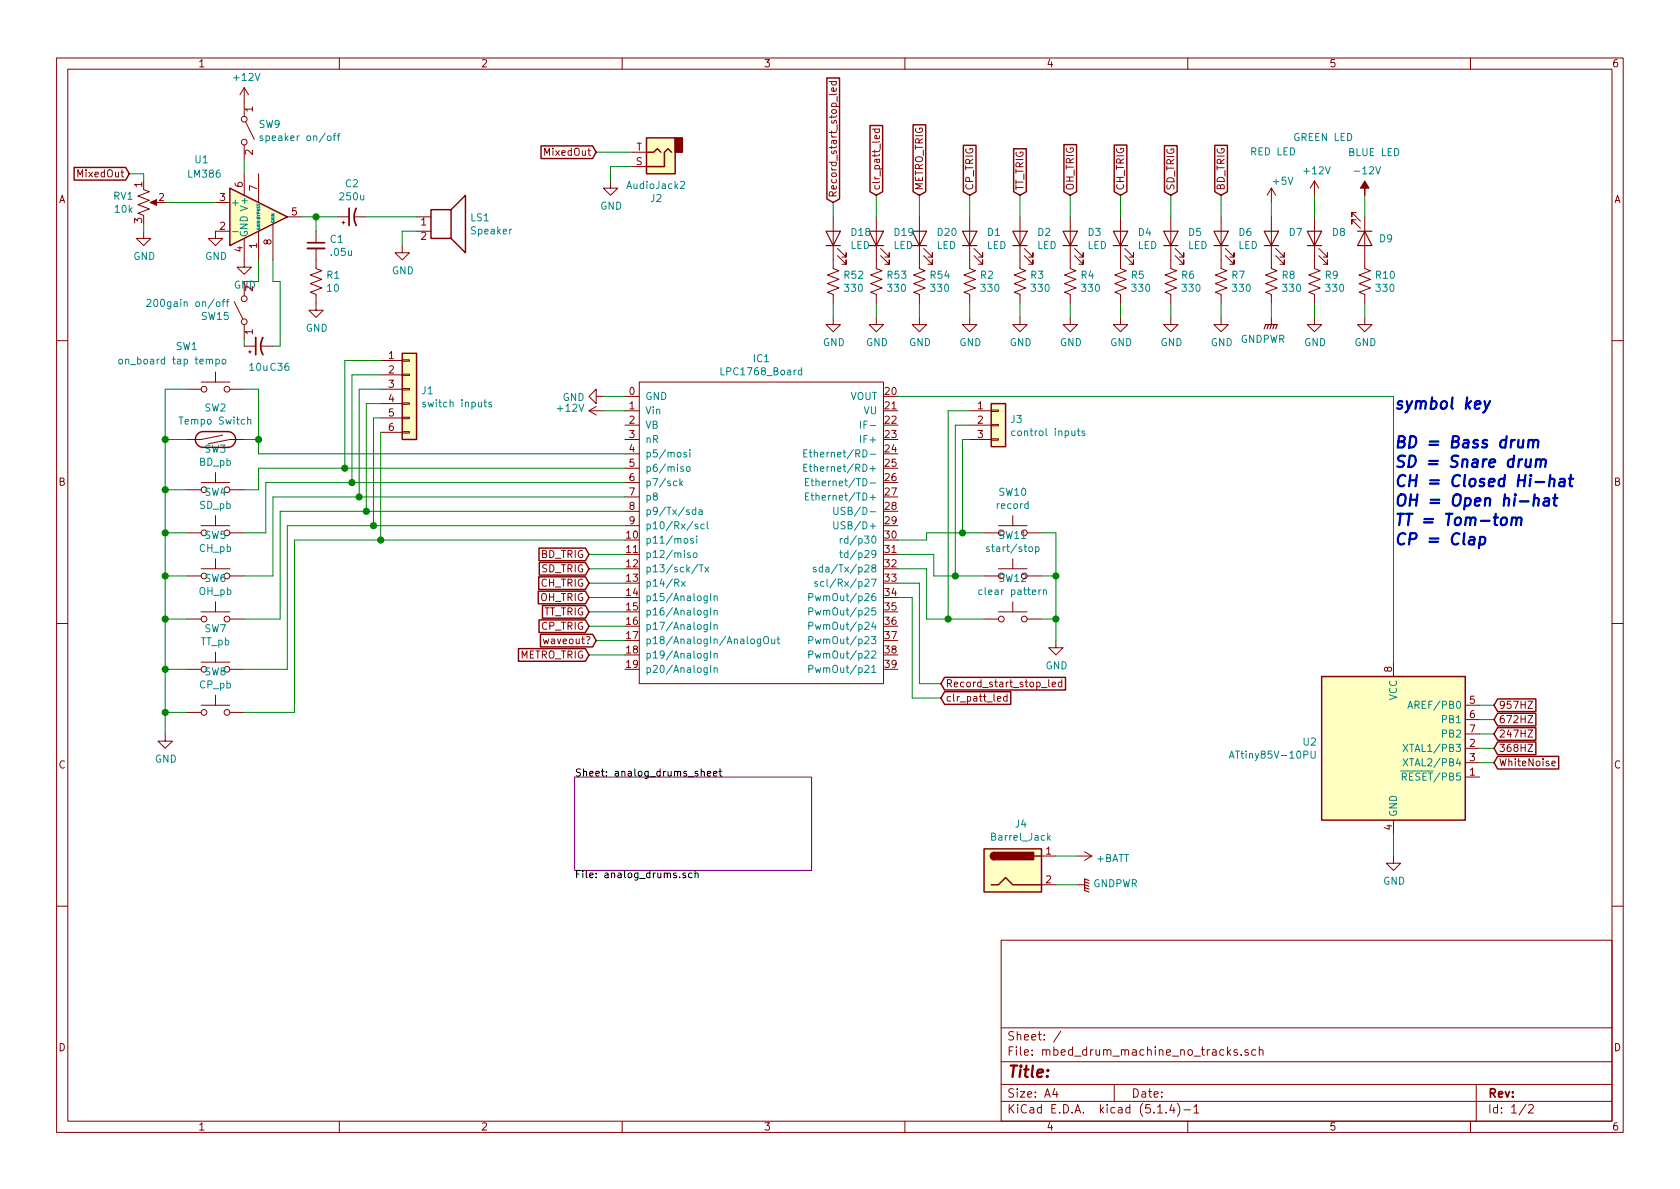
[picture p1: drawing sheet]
<svg xmlns="http://www.w3.org/2000/svg" width="297mm" height="210mm" viewBox="0 0 297 210" stroke-linecap="round" stroke-linejoin="round" font-family="sans-serif">
<g fill="none" stroke="#840000" stroke-width=".18">
<path d="M10 10.3h277v189.9h-277zM12 12.2h273v186.1h-273zM43.2 15.5v5.1M43.2 15.5l-.8 1.3M43.2 15.5l.7 1.3M60 10.3v1.9M110 10.3v1.9M146.6 14.4h1.3M147.1 14.4l-.1 .4 .3 .2 .5-.1v-.5M147.8 15.6l.1 .3-.2 .2h-.6v-.5l.2-.1 .1 .6M147.9 16.6l-.2 .1h-1.1M160 10.3v1.9"/>
<path d="M210 10.3v1.9M260 10.3v1.9M25.4 33.5l1 .4-2 .8 2 .7-2 .8 2 .8-2 .7 1 .4M26.9 35.8h1M38.1 35.8h2.5M43.2 25.6v2.6M43.2 30.7v3.8M43.4 21.6l1.6 3M45.7 30.7v5.1M48.3 39.6v6.4M50.8 38.3h2.5M59.7 38.3h2"/>
<path d="M60.5 39.4h.5M60.7 39.1v.5M62.7 38.3h2.1M73.7 38.3h2.5M107.9 32v1.3h1.3l-1.3 1.2-1.2-1.2h1.2M111.8 29.5h2.5M111.8 26.9h2.5M147.3 38.3v9.2l1 .4-2 .7 2 .8-2 .8 2 .7-2 .8 1 .4v1.5M154.2 22.8h1.3M154.7 22.8v.4l.2 .2 .5-.1v-.5M154.9 38.3v9.2l1.1 .4-2.1 .7 2.1 .8-2.1 .8 2.1 .7-2.1 .8 1 .4v1.5M155.4 24l.1 .4-.2 .1h-.6v-.5l.3-.1 .1 .6"/>
<path d="M162.6 38.3v9.2l1 .4-2.1 .7 2.1 .8-2.1 .8 2.1 .7-2.1 .8 1.1 .4v1.5M171.4 38.3v9.2l1.1 .4-2.1 .7 2.1 .8-2.1 .8 2.1 .7-2.1 .8 1 .4v1.5M180.3 38.3v9.2l1.1 .4-2.1 .7 2.1 .8-2.1 .8 2.1 .7-2.1 .8 1 .4v1.5M189.2 38.3v9.2l1 .4-2 .7 2 .8-2 .8 2 .7-2 .8 1 .4v1.5M198.1 38.3v9.2l1 .4-2 .7 2 .8-2 .8 2 .7-2 .8 1 .4v1.5M207 38.3v9.2l1 .4-2 .7 2 .8-2 .8 2 .7-2 .8 1 .4v1.5M215.9 38.3v9.2l1 .4-2 .7 2 .8-2 .8 2 .7-2 .8 1 .4v1.5M224.8 38.3v9.2l1 .4-2 .7 2 .8-2 .8 2 .7-2 .8 1 .4v1.5M224.8 33.3v2.5M224.8 33.3l-.8 1.2M224.8 33.3l.8 1.2M232.4 38.3v9.2l1 .4-2 .7 2 .8-2 .8 2 .7-2 .8 1 .4v1.5"/>
<path d="M232.4 32l-.8 1.3M232.4 32v2.5M232.4 32l.8 1.3M239.8 37.6h-.8v.7v-.7l1.5 1.5M239.8 38.9h-.8v.7v-.7l1.5 1.5M241.3 38.3v9.2l1 .4-2 .7 2 .8-2 .8 2 .7-2 .8 1 .4v1.5M25.4 40.9v1.3h1.3l-1.3 1.2-1.3-1.2h1.3M40.6 40.9h-2.5v1.3h1.3l-1.3 1.2-1.3-1.2h1.3M41.4 53.3l1.5 3.1M43.2 42.2v5h1.2l-1.2 1.3-1.3-1.3h1.3M43.2 49.8v2.5M43.2 57.4v2.5"/>
<path d="M45.7 40.9v5.1M55.9 43.9v3.6l1 .4-2 .7 2 .8-2 .8 2 .7-2 .8 1 .4v2.8h1.2l-1.2 1.2-1.3-1.2h1.3M55.9 40.9v2M71.1 43.4v1.3h1.3l-1.3 1.3-1.3-1.3h1.3M73.7 40.9h2.5M147.3 56.1v1.3h1.3l-1.3 1.3-1.3-1.3h1.3M148.1 45.2l1.5 1.5v-.7v.7h-.8M148.1 43.9l1.5 1.6v-.8v.8h-.8M154.9 56.1v1.3h1.3l-1.3 1.3-1.2-1.3h1.2M155.7 45.2l1.5 1.5v-.7v.7h-.7M155.7 43.9l1.5 1.6v-.8v.8h-.7M162.6 56.1v1.3h1.2l-1.2 1.3-1.3-1.3h1.3"/>
<path d="M163.3 45.2l1.5 1.5v-.7v.7h-.7M163.3 43.9l1.5 1.6v-.8v.8h-.7M171.4 56.1v1.3h1.3l-1.3 1.3-1.2-1.3h1.2M172.2 45.2l1.5 1.5v-.7v.7h-.7M172.2 43.9l1.5 1.6v-.8v.8h-.7M180.3 56.1v1.3h1.3l-1.3 1.3-1.2-1.3h1.2M181.1 45.2l1.5 1.5v-.7v.7h-.7M181.1 43.9l1.5 1.6v-.8v.8h-.7M189.2 56.1v1.3h1.3l-1.3 1.3-1.2-1.3h1.2M190 45.2l1.5 1.5v-.7v.7h-.7M190 43.9l1.5 1.6v-.8v.8h-.7M198.1 56.1v1.3h1.3l-1.3 1.3-1.3-1.3h1.3"/>
<path d="M198.9 45.2l1.5 1.5v-.7v.7h-.8M198.9 43.9l1.5 1.6v-.8v.8h-.8M207 56.1v1.3h1.3l-1.3 1.3-1.3-1.3h1.3M207.8 45.2l1.5 1.5v-.7v.7h-.8M207.8 43.9l1.5 1.6v-.8v.8h-.8M215.9 56.1v1.3h1.3l-1.3 1.3-1.3-1.3h1.3M216.7 45.2l1.5 1.5v-.7v.7h-.8M216.7 43.9l1.5 1.6v-.8v.8h-.8M224.8 56.1v1.3M225.6 45.2l1.5 1.5v-.7v.7h-.8M225.6 43.9l1.5 1.6v-.8v.8h-.8M232.4 56.1v1.3h1.3l-1.3 1.3-1.3-1.3h1.3"/>
<path d="M233.2 45.2l1.5 1.5v-.7v.7h-.8M233.2 43.9l1.5 1.6v-.8v.8h-.8M241.3 56.1v1.3h1.3l-1.3 1.3-1.3-1.3h1.3M10 60.2h2M33 68.8h2.6M35.6 67.6h5M38.1 65.8v1.8M39.4 77l-3.8 .7h-2.6M40.6 68.8h2.6M43.2 77.7h-2.6l-3.8 .8M43.2 61.2h2M43.9 62.2h.5"/>
<path d="M44.2 62v.5M46.2 61.2h2.1M67.3 63.7h3.8M67.3 66.3h3.8M67.3 68.8h3.8M67.3 71.4h3.8M67.3 73.9h3.8M67.3 76.4h3.8M71.1 73.8h1.3v.2h-1.3zM71.1 76.3h1.3v.3h-1.3zM71.1 71.2h1.3v.3h-1.3zM71.1 66.2h1.3v.2h-1.3z"/>
<path d="M71.1 63.6h1.3v.3h-1.3zM71.1 68.7h1.3v.3h-1.3zM104.1 72.6h2.6M104.1 72.6l1.3 .8M105.4 70.1v-1.3l-1.3 1.3 1.3 1.3v-1.3h1.3M105.4 71.9l-1.3 .7M110.5 72.6h2.5M110.5 75.2h2.5M110.5 77.7h2.5M110.5 70.1h2.5M113 67.6h43.2v53.3h-43.2zM171.4 72.6h3.9"/>
<path d="M171.4 75.2h3.9M171.4 77.7h3.9M175.3 77.6h1.2v.2h-1.2zM175.3 72.5h1.2v.3h-1.2zM175.3 75.1h1.2v.2h-1.2zM285 60.2h2M33 94.2h2.6M33 86.6h2.6M35.6 93h5M35.6 85.3h5M38.1 83.6v1.7M38.1 91.2v1.8"/>
<path d="M38.1 98.8v1.8M40.6 94.2h2.6M40.6 86.6h2.6M110.5 93h2.5M110.5 85.3h2.5M110.5 80.3h2.5M110.5 82.8h2.5M110.5 87.9h2.5M110.5 90.4h2.5M174 94.2h2.5M176.5 93h5.1M179.1 91.2v1.8"/>
<path d="M179.1 98.8v1.8M181.6 94.2h2.5M10 110.3h2M33 101.8h2.6M33 109.5h2.6M33 118.4h2.6M35.6 100.6h5M35.6 108.2h5M35.6 117.1h5M38.1 106.4v1.8M38.1 115.3v1.8M40.6 101.8h2.6"/>
<path d="M40.6 109.5h2.6M40.6 118.4h2.6M174 101.8h2.5M174 109.5h2.5M176.5 100.6h5.1M176.5 108.2h5.1M179.1 106.4v1.8M181.6 101.8h2.5M181.6 109.5h2.5M186.7 113.3v1.2h1.3l-1.3 1.3-1.3-1.3h1.3M246.4 117.1v2.5M285 110.3h2"/>
<path d="M29.2 129.8v1.3h1.3l-1.3 1.2-1.3-1.2h1.3M33 126h2.6M35.6 124.7h5M38.1 122.9v1.8M40.6 126h2.6M176.4 123.6l.6-.1-.1-.3h-.4l-.1 .1v.6h.5M178.1 123.2h-.4l-.3 .2 .2 .5h.5M178.1 122.7v1.3M185.4 120.2v1.1l.2 .2M186 121l.6-.1v-.2l-.4-.1-.2 .2 .1 .6h.5M187.7 120.7l-.3-.1-.3 .2 .1 .6h.5M187.7 120.2v1.3"/>
<path d="M259.1 124.7h2.5M259.1 137.4h2.5M259.1 132.3h2.5M259.1 134.9h2.5M259.1 127.2h2.5M259.1 129.8h2.5M270.2 126.5h.8l-.8 1.3h.8M270.2 131.6h.8l-.8 1.3h.8M270.2 124h.8l-.8 1.3h.8M270.2 129.1h.8l-.8 1.2h.8M274.4 135l.6-.1-.1-.3h-.3l-.2 .2v.6h.5M184.1 151.4h2.6"/>
<path d="M184.1 156.5h2.6M190.5 151.4h2.5M190.5 156.5h1.3M191.8 150.6l1.2 .8M193 151.4l-1.2 .7M246.4 151.4v1.2h1.2l-1.2 1.3-1.3-1.3h1.3M246.4 145v2.6M10 160.2h2M177 166.3h108v32h-108zM285 160.2h2M60 198.3v1.9M110 198.3v1.9"/>
<path d="M160 198.3v1.9M177 194.8h108M177 191.8h108M177 187.8h108M177 181.8h108M186.5 192.5l-.4 1h1M186.8 193v1M187.6 182.3l-1.3 2M197 191.8v3M204.7 196.8h.8M206.2 196.7v.1M207.2 195.2l-.4 1.1h.9"/>
<path d="M207.5 195.8v1M208.2 195.1a1.71 1.71 0 0 1 0 2.3M209.3 196.3h1.2M210 198.3v1.9M211.1 195.8l.4-.5v1.5M211.1 196.8h.9M217.2 186l.4 .6M217.6 185.6l-.6 .6M218.7 185.7a.37 .37 0 0 0-.5 .1v.2l.5 .2 .1 .1-.2 .3-.4-.1M219.5 186.5v.1M220.7 185.7a.37 .37 0 0 0-.6 .1l.1 .2 .5 .2 .1 .1-.3 .3-.4-.1M222 185.7l-.4-.1-.3 .3 .1 .6 .2 .1 .4-.1"/>
<path d="M222.7 185.7a.37 .37 0 0 1 .6 .1v.8M222.7 185.1v1.5M260 198.3v1.9M261 191.8v6.5M269.8 195.2l-1.2 2M270.3 195.5l.2-.2h.3l.3 .5-.9 1h.9"/>
<circle cx="43.2" cy="21.1" r=".51"/>
<circle cx="43.2" cy="25.1" r=".51"/>
<circle cx="43.2" cy="52.8" r=".51"/>
<circle cx="43.2" cy="56.9" r=".51"/>
<circle cx="36.1" cy="68.8" r=".51"/>
<circle cx="40.1" cy="68.8" r=".51"/>
<circle cx="36.1" cy="94.2" r=".51"/>
<circle cx="36.1" cy="86.6" r=".51"/>
<circle cx="40.1" cy="94.2" r=".51"/>
<circle cx="40.1" cy="86.6" r=".51"/>
<circle cx="36.1" cy="109.5" r=".51"/>
<circle cx="36.1" cy="101.8" r=".51"/>
<circle cx="36.1" cy="118.4" r=".51"/>
<circle cx="40.1" cy="118.4" r=".51"/>
<circle cx="40.1" cy="109.5" r=".51"/>
<circle cx="40.1" cy="101.8" r=".51"/>
<circle cx="177" cy="109.5" r=".51"/>
<circle cx="181.1" cy="109.5" r=".51"/>
<circle cx="36.1" cy="126" r=".51"/>
<circle cx="40.1" cy="126" r=".51"/>
</g>
<path d="M101.6 137.4h41.9v16.5h-41.9z" fill="none" stroke="#840084" stroke-width=".18"/>
<path d="M124 136.5l.2-.1h.3v.8M125.1 136.8l.6-.1-.1-.3h-.4l-.1 .2v.6h.5M126.2 136.8l.6-.1-.1-.3h-.4l-.1 .2v.6h.5M127.1 136.4h.5M127.3 136v1.1l.3 .1M121.2 154.4h-.3l-.2 .2 .1 .1 .4 .2v.3h-.5M122.4 154.4h-.4l-.3 .2 .2 .6h.5M122.9 154.5l.2-.1h.3v.8M122.9 153.9v1.3" fill="none" stroke="#000" stroke-width=".18"/>
<g fill="#840000" stroke="#840000" stroke-width=".18">
<path d="M26.5 35.8l1.2-.5v1z"/>
<path d="M241.3 32l.8 1.3h-.8v1.2v-1.2h-.8z"/>
</g>
<g fill="none" stroke="#008484" stroke-width=".18">
<path d="M46.4 24.1l-.3-.1-.2 .2 .1 .2 .4 .1v.3h-.5M58.9 24h.5M59.4 23.6l-.3 .2v1.1M59.6 24h.5M60.1 23.6l-.3 .2v1.1M120.3 32.2l.5-.1 .2 .3v.2l-.8 .7h.8M26 53.1l.4-.2 .3 .4-.8 .9h.8M39.3 53.4h.5M39.8 52.9l-.4 .2v1.1M40 53.4h.5M40.5 52.9l-.3 .2v1.1M41.1 41h1"/>
<path d="M21.1 63.6l.3-.1 .3 .2v.4l-.3 .3-.3-.1-.1-.2zM38.2 63.6l.3-.1 .3 .2-.1 .6h-.5M39.4 63.6l.3-.1 .2 .2v.4l-.2 .3-.3-.1-.1-.2zM43.8 74.3l.2-.1h.3v.8M85.5 71.1h.5M85.7 70.7v1.1l.3 .2M86.9 71.2l-.3-.1-.2 .2 .1 .2 .4 .1v.3h-.5M122 79.5v.2M122 80v.8M141.7 65.5h-.3l-.3 .2 .1 .5h.5M141.7 65v1.3M142.7 79.5h-.6v1.3h.6"/>
<path d="M143.1 80h.5M143.3 79.5v1.1l.3 .2M152.1 74.5v1.2M179.5 76.2h-.4l-.2 .2 .1 .6h.5M190.5 76.2h.5M190.7 75.8v1.1l.3 .1M191.8 76.2h-.3l-.2 .2 .1 .1 .4 .2v.3h-.5M120.2 84.6v1.3M120.3 85.4l.4 .5M120.7 85.1l-.5 .4M120.8 82.6l-.3-.1-.2 .2 .1 .2 .4 .1v.3h-.5M121.4 80h-.3l-.2 .2 .1 .1 .4 .2v.3h-.5"/>
<path d="M121.5 82.6l.3-.1 .2 .1-.1 .7-.3 .1-.2-.3zM122 97.8h-.3l-.2 .1 .1 .2 .4 .1v.3h-.5M122.6 95.3l-.3-.1-.2 .2v.2l.5 .1v.3h-.5M122.6 97.9l.2-.1 .4 .1v.5l-.1 .1-.3 .1-.2-.1zM123 90.2l-.4-.1-.2 .3 .1 .5h.5M123 89.7v1.3M123.2 94.8v.1M123.2 95.2v.9M123.4 92.7h-.3l-.2 .2v.1l.5 .2v.3h-.5M123.4 99.8l-1.1 1.6M123.6 90.2h.5l.1 .8M123.6 99.9h.7"/>
<path d="M124 99.9v1.2M124.2 90.4l-.5 .1-.2 .2 .1 .2h.6M124.5 92.7h-.3l-.3 .2 .1 .6h.5M125 92.2v1.1l.2 .2M142.1 80.2h.4M142.1 82.7h.4M142.4 85.2h.4M142.4 87.8h.4M142.7 82.1h-.6v1.3h.6M143 84.6h-.6v1.3h.6M143 87.2h-.6v1.2h.6M143.1 82.5h.5"/>
<path d="M143.3 82.1v1.1l.3 .2M143.4 85.1h.5M143.4 87.6h.5M143.6 84.6v1.1l.3 .2M143.6 87.2v1.1l.3 .1M145.4 99.9v1.2M147.4 89.7v1l.3 .3 .3-.1 .2-.2v-1M147.4 92.2v1.1l.3 .2h.3l.2-.2v-1.1M148.5 97.8h.4M148.6 95.2v.9M148.6 97.3v1.1l.3 .2M148.9 95.2l-.3 .2"/>
<path d="M149.9 95.3l-.4-.1-.2 .2 .1 .6h.5M149.9 97.8h-.4l-.2 .2 .1 .5h.5M174.9 96.7h-.3l-.2 .2 .1 .1 .4 .2v.3h-.5M183.1 96.7h.4l.2 .2-.1 .6h-.5M183.1 96.7v1.3M120.5 102.8l.6 .9M121.1 102.8l-.6 .9M124.6 100.3l.7 .8M125 105.4v1.1l-.2 .1h-.3M125 105.4h-.3l-.2 .2 .1 .6h.4M125 107.9v1.2l-.2 .1-.3-.1M125 108l-.3-.1-.2 .2 .1 .6h.4"/>
<path d="M125 110.5v1.1l-.2 .1h-.3M125 110.5h-.3l-.2 .2 .1 .5h.4M125 115.5v1.2l-.2 .1-.3-.1M125 115.6l-.3-.1-.2 .3 .1 .5h.4M125 118.1v1.1l-.2 .1h-.3M125 118.1h-.3l-.2 .2 .1 .6h.4M125.3 100.3l-.7 .8M125.7 104.9v1.3M125.7 107.5v1.3M125.7 110v1.3M125.7 115.1v1.3M125.7 117.6v1.3"/>
<path d="M126.3 105.5l.1-.1h.3l.1 .8M126.3 108l.1-.1 .3 .1 .1 .8M126.3 110.6l.1-.1h.3l.1 .8M126.3 115.7l.1-.2 .3 .1 .1 .8M126.3 118.2l.1-.1h.3l.1 .8M126.3 105.4v.8M126.3 107.9v.9M126.3 110.5v.8M126.3 115.5v.9M126.3 118.1v.8M134.5 113l-.1 1.1-.2 .2-.3-.1M134.5 113h-.4l-.2 .2 .1 .6h.5"/>
<path d="M135.1 112.7l.2-.1a.45 .45 0 0 1 .6 .4v.4l-.2 .4h-.5a1 1 0 0 1-.1-1.1zM136.4 113l.1 .8h.3l.2-.1M137 113v.8M137.4 113h.5M137.6 112.6v1.1l.3 .1M143 105.6l.7-.1v-.4l-.7-.2v1.3M143 108.1l.7-.1v-.4l-.7-.1v1.3M143 110.7l.7-.1v-.4l-.7-.2v1.3M143 113.2l.7-.1v-.4l-.7-.1v1.2M143 115.8l.7-.1v-.5l-.7-.1v1.3M143 118.3l.7-.1v-.4l-.7-.2v1.3M144.3 100.3h-.3l-.2 .2 .1 .2 .4 .1v.3h-.5"/>
<path d="M144.5 102.9l-.3-.1-.2 .2 .1 .2 .4 .1v.3h-.5M145.4 100.3h-.3l-.3 .2 .2 .6h.4M145.7 102.9l-.4-.1-.2 .3 .1 .5h.5M173.6 104.4l-.3-.1-.2 .2 .1 .6h.4M184.5 104.4l.2-.1 .3 .1v.8M184.5 104.3v.9M217.3 134.1l.5-1.3 .4 1.3M217.5 133.7h.6M231.8 132.8v1.1l.3 .2 .3-.1 .1-.1v-1.1M247.6 136.3h1.3M248 137.4l.6-.1 .1-.2-.1-.3-.2-.1h-.4v1.3M248.1 131.6l.8 1.3"/>
<path d="M248.1 134.2l.8 1.2M248.3 137.4l.4 .6M248.9 125.3l.5-1.3 .4 1.3M248.9 131.6l-.8 1.3M248.9 134.2l-.8 1.2M249 124.9h.7M185.4 148.1l.3 .5M185.7 147.7l-.5 .5"/>
</g>
<path d="M61.7 36.8v3.1M63 36.8a3.2 3.2 0 0 0 0 3.1M45.2 59.7v3M46.5 59.7a3.2 3.2 0 0 0 0 3M54.4 42.9h3" fill="none" stroke="#840000" stroke-width=".3"/>
<path d="M54.4 43.9h3" fill="none" stroke="#840000" stroke-width=".33"/>
<g fill="#ffffc2" stroke="#ffffc2" stroke-width=".18">
<path d="M114.3 24.4h5.1v6.3h-5.1z"/>
<path d="M174 150.1h10.1v7.6h-10.1z"/>
<path d="M175.3 71.4h2.5v7.6h-2.5z"/>
<path d="M40.6 33.3l10.2 5-10.2 5.1z"/>
<path d="M71.1 62.5h2.6v15.2h-2.6z"/>
<path d="M233.7 119.6h25.4v25.4h-25.4z"/>
</g>
<g fill="none" stroke="#840000" stroke-width=".25">
<path d="M146.2 13.8h2.2v21.4l-1.1 .6-1.1-.6zM13.1 29.6h9.1l.7 1.1-.7 1.1h-9.1zM40.6 33.3l10.2 5-10.2 5.1zM76.2 37.1h3.6v5.1h-3.6zM79.8 37.1l2.5-2.6v10.2l-2.5-2.5M95.7 25.8h9.1l.6 1.1-.6 1.1h-9.1zM114.3 24.4h5.1v6.3h-5.1zM114.3 26.9h1.3l.6-.6 .6 .6M118.7 26.9l-.6-.6-.6 .6v2.6h-3.2M153.8 22.2h2.3v11.7l-1.2 .6-1.1-.6zM161.4 22.1h2.3v11.8l-1.1 .6-1.2-.6zM170.3 25.7h2.3v8.2l-1.2 .6-1.1-.6z"/>
<path d="M179.2 26.3h2.3v7.6l-1.2 .6-1.1-.6zM188.1 25.6h2.2v8.3l-1.1 .6-1.1-.6zM197 25.6h2.2v8.3l-1.1 .6-1.1-.6zM205.9 25.7h2.2v8.2l-1.1 .6-1.1-.6zM214.8 25.7h2.2v8.2l-1.1 .6-1.1-.6zM40.3 79.1a1.4 1.4 0 0 0 1.4-1.4 1.4 1.4 0 0 0-1.4-1.4h-4.4a1.4 1.4 0 0 0-1.4 1.4 1.4 1.4 0 0 0 1.4 1.4h4.5M71.1 62.5h2.6v15.2h-2.6zM175.3 71.4h2.5v7.6h-2.5zM95.3 96.9h8.2l.6 1.1-.6 1.2h-8.2zM95.4 99.5h8.1l.6 1.1-.6 1.1h-8.1zM91.7 114.7h11.8l.6 1.1-.6 1.1h-11.8zM95.2 104.5h8.3l.6 1.2-.6 1.1h-8.3z"/>
<path d="M95.2 102h8.3l.6 1.1-.6 1.1h-8.3zM95.3 109.6h8.2l.6 1.1-.6 1.2h-8.2zM95.6 112.2h9.2l.6 1.1-.6 1.1h-9.2zM95.9 107.1h7.6l.6 1.1-.6 1.1h-7.6zM167 119.8h21.4v2.2h-21.4l-.6-1.1zM233.7 119.6h25.4v25.4h-25.4zM167 122.3h11.7v2.3h-11.7l-.6-1.2zM264.8 126.1h6.8v2.3h-6.8l-.6-1.2zM264.8 131.2h6.8v2.2h-6.8l-.6-1.1zM264.8 123.6h6.8v2.2h-6.8l-.6-1.1zM264.8 128.7h6.8v2.2h-6.8l-.6-1.1zM264.8 133.8h10.8v2.2h-10.8l-.6-1.1z"/>
<path d="M174 150.1h10.1v7.6h-10.1zM175.3 156.5h1.2l1.3-1.3 1.3 1.3h5M175.8 150.7a.63 .63 0 0 0-.7 .7 .63 .63 0 0 0 .7 .6M182.9 151.4h1.2"/>
</g>
<g fill="#840000" stroke="#840000" stroke-width=".25">
<path d="M119.4 24.4h1.2v2.5h-1.2z"/>
<path d="M175.3 150.9l.5-.2v1.3a.64 .64 0 0 1-.6-.4 .64 .64 0 0 1 .1-.7z"/>
<path d="M175.8 150.7h7v1.3h-7z"/>
</g>
<g fill="none" stroke="#840000" stroke-width=".2">
<path d="M146 40.9h2.6l-1.3 2.5zM146 43.4h2.6M153.7 40.9h2.5l-1.3 2.5zM153.7 43.4h2.5M161.3 40.9h2.5l-1.2 2.5zM161.3 43.4h2.5M170.2 40.9h2.5l-1.3 2.5zM170.2 43.4h2.5M179.1 40.9h2.5l-1.3 2.5zM179.1 43.4h2.5M188 40.9h2.5l-1.3 2.5zM188 43.4h2.5"/>
<path d="M196.8 40.9h2.6l-1.3 2.5zM196.8 43.4h2.6M205.7 40.9h2.6l-1.3 2.5zM205.7 43.4h2.6M214.6 40.9h2.6l-1.3 2.5zM214.6 43.4h2.6M223.5 40.9h2.6l-1.3 2.5zM223.5 58.2l.3-.8h2l-.2 .8M223.5 43.4h2.6M224.3 57.4l-.3 .8M224.8 57.4l-.3 .8M225.3 57.4l-.3 .8"/>
<path d="M231.1 40.9h2.6l-1.3 2.5zM231.1 43.4h2.6M240 40.9h2.6M241.3 40.9l1.3 2.5h-2.6zM191.8 157l.7 .2M191.8 156.5l.7 .2M191.8 156l.7 .2M192.5 155.7l-.7-.3v2.1l.7 .2"/>
</g>
<g fill="none" stroke="#008400" stroke-width=".18">
<path d="M22.9 30.7h2.5v1.3M25.4 39.6v1.3M29.2 35.8h8.9M43.2 28.2v2.5M53.3 38.3h6.4M55.9 38.3v2.6M64.8 38.3h8.9M105.4 26.9h6.4M111.8 29.5h-3.9v2.5M147.3 35.8v2.5M154.9 34.5v3.8M162.6 34.5v3.8"/>
<path d="M171.4 34.5v3.8M180.3 34.5v3.8M189.2 34.5v3.8M198.1 34.5v3.8M207 34.5v3.8M215.9 34.5v3.8M224.8 35.8v2.5M232.4 34.5v3.8M241.3 34.5v3.8M43.2 59.9v1.3M45.7 46v3.8M48.3 46v3.8h1.2v11.4h-1.2"/>
<path d="M73.7 40.9h-2.6v2.5M147.3 53.6v2.5M154.9 53.6v2.5M162.6 53.6v2.5M171.4 53.6v2.5M180.3 53.6v2.5M189.2 53.6v2.5M198.1 53.6v2.5M207 53.6v2.5M215.9 53.6v2.5M224.8 53.6v2.5M232.4 53.6v2.5"/>
<path d="M241.3 53.6v2.5M29.2 77.7h3.8M33 68.8h-3.8v61M43.2 68.8h2.5v11.5h64.8M43.2 77.7h2.5M67.3 76.4v19.1M67.3 73.9h-1.3v19.1M67.3 71.4h-2.5v19M67.3 68.8h-3.8v19.1M67.3 66.3h-5.1v19M67.3 63.7h-6.3v19.1M106.7 72.6h3.8"/>
<path d="M106.7 70.1h3.8M158.7 70.1h87.7v47M171.4 77.7h-1.2v16.5M171.4 75.2h-2.5v26.6M171.4 72.6h-3.8v36.9M29.2 94.2h3.8M29.2 86.6h3.8M104.1 98h6.4M110.5 82.8h-64.8v3.8h-2.5M110.5 85.3h-63.5v8.9h-3.8M110.5 87.9h-62.2v13.9h-5.1M110.5 90.4h-61v19.1h-6.3"/>
<path d="M110.5 95.5h-58.4v30.5h-8.9M110.5 93h-59.7v25.4h-7.6M158.7 98h6.4v3.8h8.9M174 94.2h-10.2v1.3h-5.1M184.1 94.2h2.6v19.1M29.2 101.8h3.8M29.2 109.5h3.8M29.2 118.4h3.8M104.1 115.8h6.4M104.1 103.1h6.4M104.1 105.7h6.4M104.1 100.6h6.4"/>
<path d="M104.1 108.2h6.4M104.1 110.7h6.4M105.4 113.3h5.1M158.7 100.6h5.1v8.9h10.2M158.7 103.1h3.9v17.8h3.8M158.7 105.7h2.6v17.7h5.1M184.1 101.8h2.6M184.1 109.5h2.6M29.2 126h3.8M261.6 134.9h2.6M261.6 132.3h2.6M261.6 124.7h2.6"/>
<path d="M261.6 127.2h2.6M261.6 129.8h2.6M186.7 156.5h3.8M186.7 151.4h3.8M246.4 147.6v3.8"/>
</g>
<g fill="none" stroke="#0000c2" stroke-width=".41">
<path d="M263.4 70.9l-.9 1.9-.3 .1M268.5 77.8v1.2a.53 .53 0 0 0 .7-.1M269.4 77.8l-.2 1.3M270.3 78a.5 .5 0 0 1 .8 .1l-.1 1M270.3 77.8l-.1 1.3M271.1 78.1a.47 .47 0 0 1 .5-.3 .47 .47 0 0 1 .4 .3l-.1 1M259.9 95l.2-.1 .6 .1-.1 1.3M260.7 95.4l-.7 .1a.43 .43 0 0 0-.3 .7l.2 .1 .7-.1M261.7 95l.6-.1 .3 .2v.8a.66 .66 0 0 1-1 .3M261.7 94.9l-.2 2M265.5 91.7a.52 .52 0 0 1 .5-.2 .52 .52 0 0 1 .4 .4v.6a.54 .54 0 0 1-.6 .4 .54 .54 0 0 1-.5-.4zM267.3 91.7a.48 .48 0 0 1 .9 .1l-.2 1.1"/>
<path d="M267.4 91.5l-.2 1.4M268.2 91.8a.47 .47 0 0 1 .4-.3 .47 .47 0 0 1 .4 .3l-.1 1.1M269.8 81.2l-.1 1.1 .1 .2a.56 .56 0 0 0 .8-.1M270.7 81.2l-.2 1.4M271.2 88.3a.56 .56 0 0 1 .8-.1v1.2M271.3 87.4l-.2 2M271.5 85.2h1.5M271.6 81.4a.56 .56 0 0 1 .8-.1l-.1 1.3M271.7 81.2l-.2 1.4M272.5 81.5a.47 .47 0 0 1 .4-.3 .47 .47 0 0 1 .4 .3l-.1 1.1M273.1 88.2l.2-.1 .5 .1v1.2M273.9 88.6l-.7 .1a.43 .43 0 0 0-.3 .6l.2 .1 .7-.1"/>
<path d="M274 84.9a.56 .56 0 0 1 .8-.1l-.1 1.2M274.1 84l-.2 2M274.6 88.1h.8M275 87.4l-.2 1.7 .1 .2 .3 .1M275.8 84.8l.2-.1 .6 .1v1.2M276.7 85.1l-.7 .1a.4 .4 0 0 0-.3 .4 .4 .4 0 0 0 .2 .4l.7-.1M277.4 84.7h.8M277.7 84l-.2 1.7 .1 .2 .4 .1"/>
</g>
<g fill="#008400" stroke="#008400" stroke-width=".25">
<circle cx="66" cy="93" r=".51"/>
<circle cx="29.2" cy="77.7" r=".51"/>
<circle cx="170.2" cy="94.2" r=".51"/>
<circle cx="55.9" cy="38.3" r=".51"/>
<circle cx="168.9" cy="101.8" r=".51"/>
<circle cx="67.3" cy="95.5" r=".51"/>
<circle cx="167.6" cy="109.5" r=".51"/>
<circle cx="29.2" cy="126" r=".51"/>
<circle cx="61" cy="82.8" r=".51"/>
<circle cx="29.2" cy="118.4" r=".51"/>
<circle cx="45.7" cy="77.7" r=".51"/>
<circle cx="29.2" cy="109.5" r=".51"/>
<circle cx="29.2" cy="86.6" r=".51"/>
<circle cx="29.2" cy="101.8" r=".51"/>
<circle cx="62.2" cy="85.3" r=".51"/>
<circle cx="186.7" cy="101.8" r=".51"/>
<circle cx="29.2" cy="94.2" r=".51"/>
<circle cx="64.8" cy="90.4" r=".51"/>
<circle cx="63.5" cy="87.9" r=".51"/>
<circle cx="186.7" cy="109.5" r=".51"/>
</g>
<g font-size="2.8" fill="#0000c2">
<text x="246.4" y="72.4">symbol key</text>
<text x="246.4" y="79.2">BD = Bass drum</text>
<text x="246.4" y="82.7">SD = Snare drum</text>
<text x="246.4" y="86.1">CH = Closed Hi-hat</text>
<text x="246.4" y="89.5">OH = Open hi-hat</text>
<text x="246.4" y="93">TT = Tom-tom</text>
<text x="246.4" y="96.4">CP = Clap</text>
</g>
<text font-size="2.8" fill="#840000" x="178" y="190.5">Title:</text>
<g font-size="2.1" fill="#840000">
<text x="178" y="184">Sheet: /</text>
<text x="178" y="186.7">File: mbed_drum_machine_no_tracks.sch</text>
<text x="178" y="196.9">KiCad E.D.A. kicad (5.1.4)-1</text>
<text x="178" y="194.1">Size: A4</text>
<text x="200" y="194.1">Date:</text>
<text x="263" y="194.1">Rev:</text>
<text x="263" y="196.9">Id: 1/2</text>
</g>
<g font-size="1.8" fill="#840000">
<text x="35" y="11.9">1</text>
<text x="85" y="11.9">2</text>
<text x="135" y="11.9">3</text>
<text x="185" y="11.9">4</text>
<text x="235" y="11.9">5</text>
<text x="285" y="11.9">6</text>
<text x="44.7" y="19.8" transform="rotate(-90 44.7 19.8)">1</text>
<text x="44.7" y="27.4" transform="rotate(-90 44.7 27.4)">2</text>
<text x="96.6" y="27.6">MixedOut</text>
<text x="112.4" y="29.2">S</text>
<text x="112.5" y="26.7">T</text>
<text x="10.4" y="35.9">A</text>
<text x="14" y="31.4">MixedOut</text>
<text x="25.1" y="33.1" transform="rotate(-90 25.1 33.1)">1</text>
<text x="28.1" y="35.6">2</text>
<text x="38.9" y="35.6">3</text>
<text x="42.9" y="33.1" transform="rotate(-90 42.9 33.1)">6</text>
<text x="45.5" y="33.8" transform="rotate(-90 45.5 33.8)">7</text>
<text x="148" y="35" transform="rotate(-90 148 35)">Record_start_stop_led</text>
<text x="155.6" y="33.8" transform="rotate(-90 155.6 33.8)">clr_patt_led</text>
<text x="163.2" y="33.8" transform="rotate(-90 163.2 33.8)">METRO_TRIG</text>
<text x="172.1" y="33.8" transform="rotate(-90 172.1 33.8)">CP_TRIG</text>
<text x="181" y="33.8" transform="rotate(-90 181 33.8)">TT_TRIG</text>
<text x="189.9" y="33.8" transform="rotate(-90 189.9 33.8)">OH_TRIG</text>
<text x="198.8" y="33.8" transform="rotate(-90 198.8 33.8)">CH_TRIG</text>
<text x="207.6" y="33.8" transform="rotate(-90 207.6 33.8)">SD_TRIG</text>
<text x="216.5" y="33.8" transform="rotate(-90 216.5 33.8)">BD_TRIG</text>
<text x="285.4" y="35.9">A</text>
<text x="25.1" y="39.5" transform="rotate(-90 25.1 39.5)">3</text>
<text x="38.9" y="40.6">2</text>
<text x="51.6" y="38.1">5</text>
<text x="74.4" y="39.9">1</text>
<text x="42.9" y="44.5" transform="rotate(-90 42.9 44.5)">4</text>
<text x="45.5" y="43.9" transform="rotate(-90 45.5 43.9)">1</text>
<text x="48" y="43.3" transform="rotate(-90 48 43.3)">8</text>
<text x="74.4" y="42.4">2</text>
<text x="44.7" y="51.5" transform="rotate(-90 44.7 51.5)">2</text>
<text x="44.7" y="59.2" transform="rotate(-90 44.7 59.2)">1</text>
<text x="68.7" y="63.5">1</text>
<text x="68.7" y="66">2</text>
<text x="68.7" y="68.6">3</text>
<text x="68.7" y="71.1">4</text>
<text x="111.3" y="69.8">0</text>
<text x="156.5" y="69.8">20</text>
<text x="68.7" y="73.7">5</text>
<text x="68.7" y="76.2">6</text>
<text x="111.3" y="72.4">1</text>
<text x="111.3" y="74.9">2</text>
<text x="111.3" y="77.5">3</text>
<text x="156.5" y="72.4">21</text>
<text x="156.5" y="74.9">22</text>
<text x="156.5" y="77.5">23</text>
<text x="172.9" y="72.4">1</text>
<text x="172.9" y="74.9">2</text>
<text x="172.9" y="77.5">3</text>
<text x="111.3" y="80">4</text>
<text x="111.3" y="82.5">5</text>
<text x="156.5" y="80">24</text>
<text x="156.5" y="82.5">25</text>
<text x="10.4" y="85.9">B</text>
<text x="111.3" y="85.1">6</text>
<text x="111.3" y="87.6">7</text>
<text x="156.5" y="85.1">26</text>
<text x="156.5" y="87.6">27</text>
<text x="285.4" y="85.9">B</text>
<text x="110.8" y="95.2">10</text>
<text x="111.3" y="90.2">8</text>
<text x="111.3" y="92.7">9</text>
<text x="156.5" y="90.2">28</text>
<text x="156.5" y="92.7">29</text>
<text x="156.5" y="95.2">30</text>
<text x="95.6" y="98.7">BD_TRIG</text>
<text x="95.7" y="101.2">SD_TRIG</text>
<text x="110.8" y="97.8">11</text>
<text x="110.8" y="100.3">12</text>
<text x="156.5" y="97.8">31</text>
<text x="156.5" y="100.3">32</text>
<text x="95.5" y="106.3">OH_TRIG</text>
<text x="95.6" y="103.8">CH_TRIG</text>
<text x="110.8" y="102.9">13</text>
<text x="110.8" y="105.4">14</text>
<text x="110.8" y="107.9">15</text>
<text x="156.5" y="102.9">33</text>
<text x="156.5" y="105.4">34</text>
<text x="156.5" y="107.9">35</text>
<text x="176.7" y="102.9">SW12</text>
<text x="95.7" y="111.4">CP_TRIG</text>
<text x="96" y="108.8">TT_TRIG</text>
<text x="96.5" y="113.9">waveout?</text>
<text x="110.8" y="110.5">16</text>
<text x="110.8" y="113">17</text>
<text x="156.5" y="110.5">36</text>
<text x="156.5" y="113">37</text>
<text x="91.7" y="116.5">METRO_TRIG</text>
<text x="110.8" y="115.6">18</text>
<text x="110.8" y="118.1">19</text>
<text x="156.5" y="115.6">38</text>
<text x="156.5" y="118.1">39</text>
<text x="246.1" y="118.8" transform="rotate(-90 246.1 118.8)">8</text>
<text x="167.2" y="121.5">Record_start_stop_led</text>
<text x="167.2" y="124.1">clr_patt_led</text>
<text x="259.9" y="124.5">5</text>
<text x="264.9" y="125.3">957HZ</text>
<text x="259.9" y="127">6</text>
<text x="259.9" y="129.5">7</text>
<text x="264.9" y="127.9">672HZ</text>
<text x="264.9" y="130.4">247HZ</text>
<text x="10.4" y="135.9">C</text>
<text x="259.9" y="137.2">1</text>
<text x="259.9" y="132.1">2</text>
<text x="259.9" y="134.6">3</text>
<text x="264.9" y="133">368HZ</text>
<text x="264.9" y="135.5">WhiteNoise</text>
<text x="285.4" y="135.9">C</text>
<text x="246.1" y="146.8" transform="rotate(-90 246.1 146.8)">4</text>
<text x="184.9" y="151.1">1</text>
<text x="184.9" y="156.2">2</text>
<text x="10.4" y="185.9">D</text>
<text x="285.4" y="185.9">D</text>
<text x="35" y="199.9">1</text>
<text x="85" y="199.9">2</text>
<text x="135" y="199.9">3</text>
<text x="185" y="199.9">4</text>
<text x="235" y="199.9">5</text>
<text x="285" y="199.9">6</text>
</g>
<g font-size="1.8" fill="#008484">
<text x="41.5" y="14.3">+12V</text>
<text x="45.8" y="22.6">SW9</text>
<text x="34.5" y="28.9">U1</text>
<text x="46.9" y="24.9">speaker on/off</text>
<text x="221.2" y="27.5">RED LED</text>
<text x="228.8" y="24.9">GREEN LED</text>
<text x="238.6" y="27.6">BLUE LED</text>
<text x="20.1" y="35.3">RV1</text>
<text x="33.4" y="31.4">LM386</text>
<text x="60.2" y="35.4">250u</text>
<text x="61.1" y="33.1">C2</text>
<text x="111" y="33.4">AudioJack2</text>
<text x="115.1" y="35.7">J2</text>
<text x="225.2" y="32.7">+5V</text>
<text x="230.7" y="30.8">+12V</text>
<text x="239.8" y="30.8">-12V</text>
<text x="20.4" y="37.6">10k</text>
<text x="40.8" y="36.4">+</text>
<text x="83.2" y="39.1">LS1</text>
<text x="83.4" y="41.4">Speaker</text>
<text x="106.1" y="37.1">GND</text>
<text x="150.6" y="41.7">D18</text>
<text x="158.2" y="41.7">D19</text>
<text x="165.8" y="41.7">D20</text>
<text x="174.6" y="41.7">D1</text>
<text x="183.5" y="41.7">D2</text>
<text x="192.4" y="41.7">D3</text>
<text x="201.3" y="41.7">D4</text>
<text x="210.2" y="41.7">D5</text>
<text x="219.1" y="41.7">D6</text>
<text x="228" y="41.7">D7</text>
<text x="235.6" y="41.7">D8</text>
<text x="23.6" y="46">GND</text>
<text x="36.3" y="46">GND</text>
<text x="43.8" y="42" transform="rotate(-90 43.8 42)">GND V+</text>
<text x="58.4" y="42.9">C1</text>
<text x="58.6" y="45.3">.05u</text>
<text x="150.3" y="44">LED</text>
<text x="158" y="44">LED</text>
<text x="165.6" y="44">LED</text>
<text x="174.5" y="44">LED</text>
<text x="183.4" y="44">LED</text>
<text x="192.3" y="44">LED</text>
<text x="201.1" y="44">LED</text>
<text x="210" y="44">LED</text>
<text x="218.9" y="44">LED</text>
<text x="243.9" y="42.8">D9</text>
<text x="57.8" y="49.3">R1</text>
<text x="57.9" y="51.6">10</text>
<text x="69.3" y="48.5">GND</text>
<text x="149.3" y="49.3">R52</text>
<text x="149.5" y="51.6">330</text>
<text x="156.9" y="49.3">R53</text>
<text x="157.1" y="51.6">330</text>
<text x="164.6" y="49.3">R54</text>
<text x="164.7" y="51.6">330</text>
<text x="173.4" y="49.3">R2</text>
<text x="173.6" y="51.6">330</text>
<text x="182.3" y="49.3">R3</text>
<text x="182.5" y="51.6">330</text>
<text x="191.2" y="49.3">R4</text>
<text x="191.4" y="51.6">330</text>
<text x="200.1" y="49.3">R5</text>
<text x="200.3" y="51.6">330</text>
<text x="208.9" y="49.3">R6</text>
<text x="209.1" y="51.6">330</text>
<text x="217.8" y="49.3">R7</text>
<text x="218" y="51.6">330</text>
<text x="226.7" y="49.3">R8</text>
<text x="226.9" y="51.6">330</text>
<text x="234.3" y="49.3">R9</text>
<text x="234.5" y="51.6">330</text>
<text x="243.3" y="49.3">R10</text>
<text x="243.4" y="51.6">330</text>
<text x="27.2" y="54.3">200gain on/off</text>
<text x="35.7" y="56.6">SW15</text>
<text x="54.1" y="58.7">GND</text>
<text x="22" y="64.4">on_board tap tempo</text>
<text x="31.1" y="61.9">SW1</text>
<text x="44.2" y="65.6">10u C36</text>
<text x="133.2" y="64.1">IC1</text>
<text x="145.5" y="61.2">GND</text>
<text x="153.1" y="61.2">GND</text>
<text x="160.7" y="61.2">GND</text>
<text x="169.6" y="61.2">GND</text>
<text x="178.5" y="61.2">GND</text>
<text x="187.4" y="61.2">GND</text>
<text x="196.3" y="61.2">GND</text>
<text x="205.2" y="61.2">GND</text>
<text x="214.1" y="61.2">GND</text>
<text x="219.3" y="60.6">GNDPWR</text>
<text x="230.6" y="61.2">GND</text>
<text x="239.5" y="61.2">GND</text>
<text x="74.6" y="69.7">J1</text>
<text x="99.5" y="70.9">GND</text>
<text x="114" y="70.7">GND</text>
<text x="127.8" y="66.4">LPC1768_Board</text>
<text x="150.3" y="70.7">VOUT</text>
<text x="32.1" y="75.1">Tempo Switch</text>
<text x="36.2" y="72.8">SW2</text>
<text x="75.2" y="72">switch inputs</text>
<text x="98.7" y="72.8">+12V</text>
<text x="114" y="73.3">Vin</text>
<text x="114" y="75.8">VB</text>
<text x="152.7" y="73.3">VU</text>
<text x="153" y="75.8">IF-</text>
<text x="178.8" y="74.8">J3</text>
<text x="179.5" y="77.1">control inputs</text>
<text x="35.3" y="82.4">BD_pb</text>
<text x="36.2" y="80.1">SW3</text>
<text x="114" y="78.4">nR</text>
<text x="114" y="80.9">p5/mosi</text>
<text x="114" y="83.4">p6/miso</text>
<text x="143.9" y="83.4">Ethernet/RD+</text>
<text x="144.4" y="80.9">Ethernet/RD-</text>
<text x="152.6" y="78.4">IF+</text>
<text x="35.3" y="90">SD_pb</text>
<text x="36.2" y="87.7">SW4</text>
<text x="114" y="86">p7/sck</text>
<text x="114" y="88.5">p8</text>
<text x="144.1" y="88.5">Ethernet/TD+</text>
<text x="144.6" y="86">Ethernet/TD-</text>
<text x="176.3" y="90">record</text>
<text x="176.7" y="87.7">SW10</text>
<text x="36.2" y="95.3">SW5</text>
<text x="114" y="91.1">p9/Tx/sda</text>
<text x="114" y="93.6">p10/Rx/scl</text>
<text x="148.7" y="93.6">USB/D+</text>
<text x="149.1" y="91.1">USB/D-</text>
<text x="176.7" y="95.3">SW11</text>
<text x="35.3" y="97.6">CH_pb</text>
<text x="114" y="96.1">p11/mosi</text>
<text x="114" y="98.7">p12/miso</text>
<text x="114" y="101.2">p13/sck/Tx</text>
<text x="146" y="101.2">sda/Tx/p28</text>
<text x="149.9" y="96.1">rd/p30</text>
<text x="150" y="98.7">td/p29</text>
<text x="175.1" y="97.6">start/stop</text>
<text x="35.2" y="105.2">OH_pb</text>
<text x="36.2" y="102.9">SW6</text>
<text x="114" y="103.8">p14/Rx</text>
<text x="114" y="106.3">p15/AnalogIn</text>
<text x="144.5" y="106.3">PwmOut/p26</text>
<text x="146.5" y="103.8">scl/Rx/p27</text>
<text x="173.8" y="105.2">clear pattern</text>
<text x="36.2" y="111.8">SW7</text>
<text x="114" y="108.8">p16/AnalogIn</text>
<text x="114" y="111.4">p17/AnalogIn</text>
<text x="114" y="113.9">p18/AnalogIn/AnalogOut</text>
<text x="144.5" y="108.8">PwmOut/p25</text>
<text x="144.5" y="111.4">PwmOut/p24</text>
<text x="144.5" y="113.9">PwmOut/p23</text>
<text x="35.5" y="114.1">TT_pb</text>
<text x="36.2" y="119.4">SW8</text>
<text x="114" y="116.5">p19/AnalogIn</text>
<text x="114" y="119">p20/AnalogIn</text>
<text x="144.5" y="116.5">PwmOut/p22</text>
<text x="144.5" y="119">PwmOut/p21</text>
<text x="184.9" y="118.4">GND</text>
<text x="35.3" y="121.7">CP_pb</text>
<text x="247" y="123.9" transform="rotate(-90 247 123.9)">VCC</text>
<text x="249.8" y="125.3">AREF/PB0</text>
<text x="230.5" y="131.8">U2</text>
<text x="255.1" y="127.9">PB1</text>
<text x="255.1" y="130.4">PB2</text>
<text x="27.4" y="134.9">GND</text>
<text x="218.2" y="134.2">ATtiny85V-10PU</text>
<text x="249" y="133">XTAL1/PB3</text>
<text x="249" y="135.5">XTAL2/PB4</text>
<text x="248.7" y="138">RESET/PB5</text>
<text x="175.5" y="148.7">Barrel_Jack</text>
<text x="179.6" y="146.3">J4</text>
<text x="247" y="144.5" transform="rotate(-90 247 144.5)">GND</text>
<text x="193.9" y="152.4">+BATT</text>
<text x="193.2" y="156.9">GNDPWR</text>
<text x="244.6" y="156.5">GND</text>
</g>
<text font-size="1.8" fill="#008400" x="41.4" y="51">GND</text>
<g font-size="1.8">
<text x="101.6" y="137.3">Sheet: analog_drums_sheet</text>
<text x="101.6" y="155.3">File: analog_drums.sch</text>
</g>
<g font-size=".7" fill="#008484">
<text x="46" y="40.8" transform="rotate(-90 46 40.8)">GAIN BYPASS</text>
<text x="48.5" y="39.5" transform="rotate(-90 48.5 39.5)">GAIN</text>
</g>
</svg>
